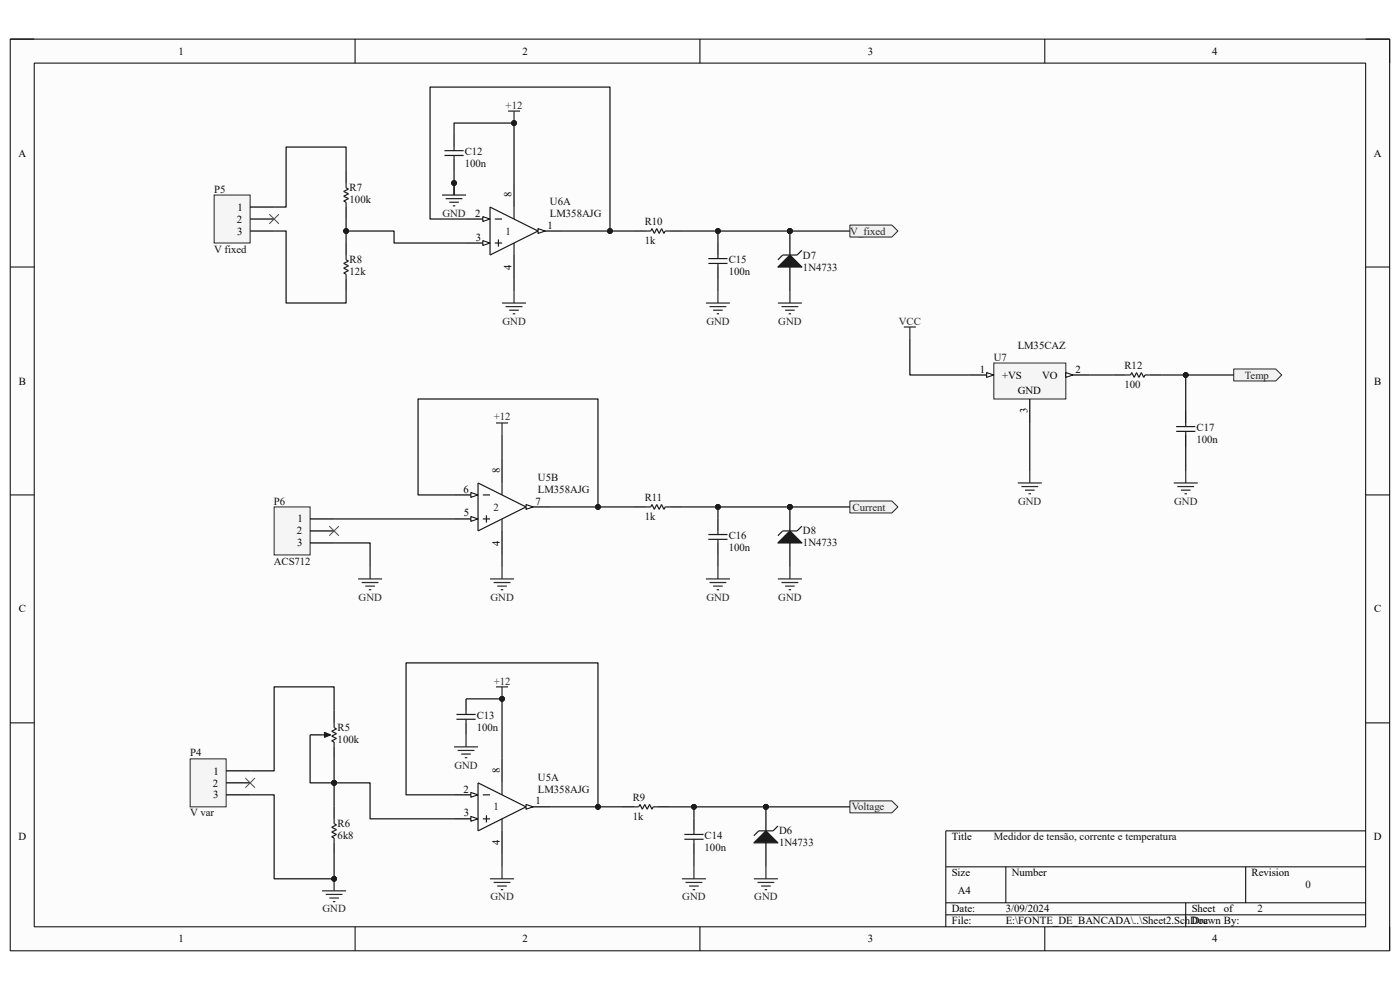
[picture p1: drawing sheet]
<svg xmlns="http://www.w3.org/2000/svg" width="297mm" height="210mm" viewBox="0 0 297 210" stroke-linecap="round" stroke-linejoin="round" font-family="sans-serif">
<path d="M2.2 8.3h292.6v193.4h-292.6z" fill-rule="evenodd" fill="#fcfcfc"/>
<path d="M2.2 8.3h292.6v193.4h-292.6z" fill="none" stroke="#000" stroke-width=".21"/>
<path d="M7.3 13.4h282.4v183.2h-282.4z" fill-rule="evenodd" fill="#fcfcfc"/>
<g fill="none" stroke="#000" stroke-width=".21">
<path d="M2.2 8.3h5.1M7.3 13.4h282.4v183.2h-282.4zM75.3 8.3v5.1M148.5 8.3v5.1M221.6 8.3v5.1M289.7 8.3h5.1v5.1M2.2 56.6h5.1M289.7 56.6h5.1M2.2 105h5.1M289.7 105h5.1M2.2 153.3h5.1M289.7 153.3h5.1"/>
<path d="M289.7 176.2h-89.1v20.4M75.3 196.6v5.1M148.5 196.6v5.1M200.6 183.9h89.1M200.6 191.5h89.1M200.6 194.1h89.1M213.4 183.9v7.6M221.6 196.6v5.1M251.5 191.5v5.1M264.3 183.9v7.6M294.8 196.6v5.1"/>
</g>
<path d="M106.5 97.4v5M106.5 112.6v5.1M111.6 107.5h5.1" fill="none" stroke="#000" stroke-width=".25"/>
<path d="M111.6 107l1.5 .5-1.5 .5z" fill="#fbfbfb"/>
<path d="M111.6 107l1.5 .5-1.5 .5z" fill="none" stroke="#000" stroke-width=".21"/>
<path d="M96.3 110.1h5.1" fill="none" stroke="#000" stroke-width=".25"/>
<path d="M99.9 109.6l1.5 .5-1.5 .5z" fill="#fbfbfb"/>
<path d="M99.9 109.6l1.5 .5-1.5 .5z" fill="none" stroke="#000" stroke-width=".21"/>
<path d="M96.3 105h5.1" fill="none" stroke="#000" stroke-width=".25"/>
<path d="M99.9 104.5l1.5 .5-1.5 .5z" fill="#fbfbfb"/>
<path d="M99.9 104.5l1.5 .5-1.5 .5z" fill="none" stroke="#000" stroke-width=".21"/>
<path d="M238.8 79.5h1l.3-.5 .5 1.1 .5-1.1 .5 1.1 .5-1.1 .5 1.1 .3-.6h1M249.5 91.5h4.1M249.5 90.5h4.1M251.5 89.7v.8M251.5 91.5v.8M101.4 102.4l10.2 5.1-10.2 5.1zM102.4 110.1h1.6M102.4 105h1.6M103.2 109.3v1.5M106.5 102.4v2.6M106.5 110.1v2.5" fill="none" stroke="#1c1c1c" stroke-width=".25"/>
<path d="M236.3 79.5h2.5M243.9 79.5h2.6M251.5 87.2v2.5M251.5 92.3v2.5" fill="none" stroke="#000" stroke-width=".25"/>
<path d="M210.8 77h15.3v7.6h-15.3z" fill-rule="evenodd" fill="#f5f5f5"/>
<path d="M210.8 77h15.3v7.6h-15.3z" fill="none" stroke="#262626" stroke-width=".21"/>
<path d="M226.1 79.5h5.1" fill="none" stroke="#000" stroke-width=".25"/>
<path d="M226.1 79l1.5 .5-1.5 .6z" fill="#fbfbfb"/>
<path d="M226.1 79l1.5 .5-1.5 .6z" fill="none" stroke="#000" stroke-width=".21"/>
<path d="M205.7 79.5h5.1" fill="none" stroke="#000" stroke-width=".25"/>
<path d="M209.3 79l1.5 .5-1.5 .6z" fill="#fbfbfb"/>
<path d="M209.3 79l1.5 .5-1.5 .6z" fill="none" stroke="#000" stroke-width=".21"/>
<path d="M218.5 84.6v5.1M134.5 107.5h2.5M142.1 107.5h2.6M152.3 110.1v2.5M152.3 115.2v2.5" fill="none" stroke="#000" stroke-width=".25"/>
<path d="M105.2 89.7h2.6M106.5 89.7v2.6M104 122.8h5M104.7 123.6h3.6M105.5 124.3h2M106.2 125.1h.6M106.5 120.3v2.5" fill="none" stroke="#262626" stroke-width=".25"/>
<path d="M137 107.5h1.1l.2-.5 .5 1 .5-1 .5 1 .5-1 .6 1 .2-.5h1M150.3 114.4h4M150.3 113.4h4M152.3 112.6v.8M152.3 114.4v.8" fill="none" stroke="#1c1c1c" stroke-width=".25"/>
<circle cx="167.6" cy="107.5" r=".51" fill="#0e0e0e"/>
<circle cx="167.6" cy="107.5" r=".51" fill="none" stroke="#0e0e0e" stroke-width=".21"/>
<path d="M167.6 107.5v5.1M167.6 115.2v5.1" fill="none" stroke="#000" stroke-width=".25"/>
<circle cx="167.6" cy="107.5" r=".51" fill="#0e0e0e"/>
<circle cx="167.6" cy="107.5" r=".51" fill="none" stroke="#0e0e0e" stroke-width=".21"/>
<path d="M165 115.2l2.6-2.6 2.5 2.6z" fill="#1c1c1c"/>
<path d="M165 115.2l2.6-2.6 2.5 2.6zM170.1 111.6l-1 1h-3.1l-1 1" fill="none" stroke="#1c1c1c" stroke-width=".25"/>
<path d="M149.8 122.8h5.1M150.5 123.6h3.6M151.3 124.3h2M152.1 125.1h.5M152.3 120.3v2.5M165 122.8h5.1M165.8 123.6h3.6M166.6 124.3h2M167.3 125.1h.5M167.6 120.3v2.5" fill="none" stroke="#262626" stroke-width=".25"/>
<path d="M106.5 161v5.1M111.6 171.1h5.1" fill="none" stroke="#000" stroke-width=".25"/>
<path d="M111.6 170.6l1.5 .5-1.5 .6z" fill="#fbfbfb"/>
<path d="M111.6 170.6l1.5 .5-1.5 .6z" fill="none" stroke="#000" stroke-width=".21"/>
<path d="M96.3 173.7h5.1M106.5 176.2v5.1" fill="none" stroke="#000" stroke-width=".25"/>
<path d="M99.9 173.2l1.5 .5-1.5 .5z" fill="#fbfbfb"/>
<path d="M99.9 173.2l1.5 .5-1.5 .5z" fill="none" stroke="#000" stroke-width=".21"/>
<path d="M96.3 168.6h5.1" fill="none" stroke="#000" stroke-width=".25"/>
<path d="M99.9 168.1l1.5 .5-1.5 .5z" fill="#fbfbfb"/>
<path d="M99.9 168.1l1.5 .5-1.5 .5z" fill="none" stroke="#000" stroke-width=".21"/>
<path d="M101.4 166.1l10.2 5-10.2 5.1zM102.4 168.6h1.6M102.4 173.7h1.6M103.2 172.9v1.6M106.5 166.1v2.5M106.5 173.7v2.5" fill="none" stroke="#1c1c1c" stroke-width=".25"/>
<path d="M105.2 145.7h2.6M106.5 145.7v2.5M104 186.4h5.1M104.7 187.2h3.6M105.5 187.9h2M106.2 188.7h.6M106.5 183.9v2.5" fill="none" stroke="#262626" stroke-width=".25"/>
<circle cx="106.5" cy="148.2" r=".51" fill="#0e0e0e"/>
<circle cx="106.5" cy="148.2" r=".51" fill="none" stroke="#0e0e0e" stroke-width=".21"/>
<path d="M98.9 148.2v2.6M98.9 153.3v2.6M131.9 171.1h2.6M139.6 171.1h2.5M147.2 173.7v2.5M147.2 178.8v2.5" fill="none" stroke="#000" stroke-width=".25"/>
<path d="M96.8 152.6h4.1M96.8 151.6h4.1M98.9 150.8v.8M98.9 152.6v.7M134.5 171.1h1l.3-.5 .5 1.1 .5-1.1 .5 1.1 .5-1.1 .5 1.1 .3-.6h1M145.2 178h4.1M145.2 177h4.1M147.2 176.2v.8M147.2 178v.8" fill="none" stroke="#1c1c1c" stroke-width=".25"/>
<path d="M96.3 158.4h5.1M97.1 159.2h3.5M97.8 160h2.1M98.9 155.9v2.5M98.6 160.7h.5" fill="none" stroke="#262626" stroke-width=".25"/>
<circle cx="162.5" cy="171.1" r=".51" fill="#0e0e0e"/>
<circle cx="162.5" cy="171.1" r=".51" fill="none" stroke="#0e0e0e" stroke-width=".21"/>
<path d="M162.5 171.2v5M162.5 178.8v5.1" fill="none" stroke="#000" stroke-width=".25"/>
<circle cx="162.5" cy="171.1" r=".51" fill="#0e0e0e"/>
<circle cx="162.5" cy="171.1" r=".51" fill="none" stroke="#0e0e0e" stroke-width=".21"/>
<path d="M159.9 178.8l2.6-2.6 2.5 2.6z" fill="#1c1c1c"/>
<path d="M159.9 178.8l2.6-2.6 2.5 2.6zM165 175.2l-1 1h-3l-1.1 1.1" fill="none" stroke="#1c1c1c" stroke-width=".25"/>
<path d="M144.7 186.4h5.1M145.4 187.2h3.6M146.2 187.9h2M147 188.7h.5M147.2 183.9v2.5M159.9 186.4h5.1M160.7 187.2h3.6M161.5 187.9h2M162.2 188.7h.5M162.5 183.9v2.5" fill="none" stroke="#262626" stroke-width=".25"/>
<path d="M109 38.8v5.1M114.1 49h5.1" fill="none" stroke="#000" stroke-width=".25"/>
<path d="M114.1 48.5l1.6 .5-1.6 .5z" fill="#fbfbfb"/>
<path d="M114.1 48.5l1.6 .5-1.6 .5z" fill="none" stroke="#000" stroke-width=".21"/>
<path d="M98.9 51.6h5.1M109 54.1v5.1" fill="none" stroke="#000" stroke-width=".25"/>
<path d="M102.4 51l1.6 .6-1.6 .5z" fill="#fbfbfb"/>
<path d="M102.4 51l1.6 .6-1.6 .5z" fill="none" stroke="#000" stroke-width=".21"/>
<path d="M98.9 46.5h5.1" fill="none" stroke="#000" stroke-width=".25"/>
<path d="M102.4 46l1.6 .5-1.6 .5z" fill="#fbfbfb"/>
<path d="M102.4 46l1.6 .5-1.6 .5z" fill="none" stroke="#000" stroke-width=".21"/>
<path d="M104 43.9l10.1 5.1-10.1 5.1zM105 51.6h1.5M105 46.5h1.5M105.7 50.8v1.5M109 43.9v2.6M109 51.6v2.5" fill="none" stroke="#1c1c1c" stroke-width=".25"/>
<path d="M107.8 23.6h2.5M109 23.6v2.5M106.5 64.3h5.1M107.3 65h3.5M108 65.8h2.1M108.8 66.6h.5M109 61.7v2.6" fill="none" stroke="#262626" stroke-width=".25"/>
<circle cx="109" cy="26.1" r=".51" fill="#0e0e0e"/>
<circle cx="109" cy="26.1" r=".51" fill="none" stroke="#0e0e0e" stroke-width=".21"/>
<path d="M134.5 49h2.5M142.1 49h2.6M152.3 51.6v2.5M152.3 56.6v2.6" fill="none" stroke="#000" stroke-width=".25"/>
<path d="M137 49h1.1l.2-.5 .5 1 .5-1 .5 1 .5-1 .6 1 .2-.5h1M150.3 55.9h4M150.3 54.9h4M152.3 54.1v.8M152.3 55.9v.7" fill="none" stroke="#1c1c1c" stroke-width=".25"/>
<circle cx="167.6" cy="49" r=".51" fill="#0e0e0e"/>
<circle cx="167.6" cy="49" r=".51" fill="none" stroke="#0e0e0e" stroke-width=".21"/>
<path d="M167.6 49v5.1M167.6 56.6v5.1" fill="none" stroke="#000" stroke-width=".25"/>
<circle cx="167.6" cy="49" r=".51" fill="#0e0e0e"/>
<circle cx="167.6" cy="49" r=".51" fill="none" stroke="#0e0e0e" stroke-width=".21"/>
<path d="M165 56.6l2.6-2.5 2.5 2.5z" fill="#1c1c1c"/>
<path d="M165 56.6l2.6-2.5 2.5 2.5zM170.1 53.1l-1 1h-3.1l-1 1M68.3 155.9h1.3" fill="none" stroke="#1c1c1c" stroke-width=".25"/>
<path d="M149.8 64.3h5.1M150.5 65h3.6M151.3 65.8h2M152.1 66.6h.5M152.3 61.7v2.6M165 64.3h5.1M165.8 65h3.6M166.6 65.8h2M167.3 66.6h.5M167.6 61.7v2.6" fill="none" stroke="#262626" stroke-width=".25"/>
<path d="M70.9 150.8v2.5M70.9 158.4v2.6" fill="none" stroke="#000" stroke-width=".25"/>
<path d="M68.8 155.4l1.3 .5-1.3 .5z" fill="#1c1c1c"/>
<path d="M68.8 155.4l1.3 .5-1.3 .5zM70.9 153.3v1.1l.5 .2-1 .5 1 .5-1 .5 1 .5-1 .6 .5 .2v1M70.9 173.7v1l.5 .3-1 .5 1 .5-1 .5 1 .5-1 .5 .5 .3v1" fill="none" stroke="#1c1c1c" stroke-width=".25"/>
<path d="M65.8 155.9h2.5M70.9 171.2v2.5M70.9 178.8v2.5" fill="none" stroke="#000" stroke-width=".25"/>
<path d="M68.3 189h5.1M69.1 189.7h3.6M69.9 190.5h2M70.6 191.3h.5M70.9 186.4v2.6" fill="none" stroke="#262626" stroke-width=".25"/>
<circle cx="70.9" cy="186.4" r=".51" fill="#0e0e0e"/>
<circle cx="70.9" cy="186.4" r=".51" fill="none" stroke="#0e0e0e" stroke-width=".21"/>
<path d="M40.3 161h7.7v10.1h-7.7z" fill-rule="evenodd" fill="#f5f5f5"/>
<path d="M40.3 161h7.7v10.1h-7.7z" fill="none" stroke="#262626" stroke-width=".21"/>
<path d="M73.4 51.6v2.5M73.4 59.2v2.5M48 163.5h5.1M48 166.1h5.1M48 168.6h5.1" fill="none" stroke="#000" stroke-width=".25"/>
<path d="M73.4 54.1v1l.5 .3-1 .5 1 .5-1 .5 1 .5-1 .5 .5 .3v1" fill="none" stroke="#1c1c1c" stroke-width=".25"/>
<path d="M45.4 41.4h7.7v10.2h-7.7z" fill-rule="evenodd" fill="#f5f5f5"/>
<path d="M45.4 41.4h7.7v10.2h-7.7z" fill="none" stroke="#262626" stroke-width=".21"/>
<path d="M73.4 36.3v2.5M53.1 43.9h5.1M53.1 46.5h5.1M53.1 49h5.1M73.4 43.9v2.6" fill="none" stroke="#000" stroke-width=".25"/>
<path d="M73.4 38.8v1l.5 .3-1 .5 1 .5-1 .5 1 .5-1 .5 .5 .3v1" fill="none" stroke="#1c1c1c" stroke-width=".25"/>
<path d="M58.2 107.5h7.6v10.2h-7.6z" fill-rule="evenodd" fill="#f5f5f5"/>
<path d="M58.2 107.5h7.6v10.2h-7.6z" fill="none" stroke="#262626" stroke-width=".21"/>
<path d="M65.8 110.1h5.1M65.8 112.6h5.1M65.8 115.2h5.1" fill="none" stroke="#000" stroke-width=".25"/>
<g fill="none" stroke="#262626" stroke-width=".25">
<path d="M191.7 69.4h2.6M193 69.4v2.5M218.5 99.9v2.5M251.5 99.9v2.5M215.9 102.4h5.1M216.7 103.2h3.5M217.4 104h2.1M218.2 104.7h.5M249 102.4h5.1M249.8 103.2h3.5M250.5 104h2.1M251.3 104.7h.5"/>
<path d="M76 122.8h5.1M76.7 123.6h3.6M77.5 124.3h2M78.3 125.1h.5M78.5 120.3v2.5"/>
</g>
<path d="M180.3 47.7h8.9l1.3 1.3-1.3 1.3h-8.9z" fill-rule="evenodd" fill="#f0f0f0"/>
<path d="M180.3 47.7h8.9l1.3 1.3-1.3 1.3h-8.9z" fill="none" stroke="#262626" stroke-width=".21"/>
<path d="M261.7 78.3h8.9l1.3 1.2-1.3 1.3h-8.9z" fill-rule="evenodd" fill="#f0f0f0"/>
<path d="M261.7 78.3h8.9l1.3 1.2-1.3 1.3h-8.9z" fill="none" stroke="#262626" stroke-width=".21"/>
<path d="M180.3 106.3h8.9l1.3 1.2-1.3 1.3h-8.9z" fill-rule="evenodd" fill="#f0f0f0"/>
<path d="M180.3 106.3h8.9l1.3 1.2-1.3 1.3h-8.9z" fill="none" stroke="#262626" stroke-width=".21"/>
<path d="M180.3 169.9h8.9l1.3 1.3-1.3 1.2h-8.9z" fill-rule="evenodd" fill="#f0f0f0"/>
<path d="M180.3 169.9h8.9l1.3 1.3-1.3 1.2h-8.9z" fill="none" stroke="#262626" stroke-width=".21"/>
<path d="M57.1 45.4l2.1 2.1M59.2 45.4l-2.1 2.1M69.9 111.6l2 2M71.9 111.6l-2 2M52 165l2.1 2.1M54.1 165l-2.1 2.1" fill="none" stroke="#4c4c4c" stroke-width=".21"/>
<path d="M96.3 38.8v2.6M93.8 41.4h5.1M94.5 42.1h3.6M95.3 42.9h2M96.1 43.7h.5" fill="none" stroke="#262626" stroke-width=".25"/>
<circle cx="96.3" cy="38.8" r=".51" fill="#0e0e0e"/>
<circle cx="96.3" cy="38.8" r=".51" fill="none" stroke="#0e0e0e" stroke-width=".21"/>
<path d="M96.3 28.6v2.6M96.3 33.7v2.6" fill="none" stroke="#000" stroke-width=".25"/>
<path d="M94.3 33h4.1M94.3 32h4.1M96.3 31.2v.8M96.3 33v.7" fill="none" stroke="#1c1c1c" stroke-width=".25"/>
<path d="M218.5 89.7v10.2M53.1 168.6h5.1v17.8h12.7v-5.1" fill="none" stroke="#0e0e0e" stroke-width=".25"/>
<circle cx="70.9" cy="186.4" r=".51" fill="#0e0e0e"/>
<circle cx="70.9" cy="186.4" r=".51" fill="none" stroke="#0e0e0e" stroke-width=".21"/>
<path d="M73.4 36.3v-5.1h-12.7v12.7h-2.5M58.2 49h2.5v15.3h12.7v-2.6M65.8 155.9v10.2h5.1M70.9 150.8v-5.1h-12.7v17.8h-5.1" fill="none" stroke="#0e0e0e" stroke-width=".25"/>
<circle cx="70.9" cy="166.1" r=".51" fill="#0e0e0e"/>
<circle cx="70.9" cy="166.1" r=".51" fill="none" stroke="#0e0e0e" stroke-width=".21"/>
<path d="M70.9 166.1h7.6v7.6h17.8" fill="none" stroke="#0e0e0e" stroke-width=".25"/>
<circle cx="70.9" cy="166.1" r=".51" fill="#0e0e0e"/>
<circle cx="70.9" cy="166.1" r=".51" fill="none" stroke="#0e0e0e" stroke-width=".21"/>
<path d="M73.4 49h10.2v2.6h15.3M70.9 115.2h7.6v5.1M70.9 110.1h25.4" fill="none" stroke="#0e0e0e" stroke-width=".25"/>
<circle cx="73.4" cy="49" r=".51" fill="#0e0e0e"/>
<circle cx="73.4" cy="49" r=".51" fill="none" stroke="#0e0e0e" stroke-width=".21"/>
<path d="M96.3 168.6h-10.2v-28h40.8v30.5" fill="none" stroke="#0e0e0e" stroke-width=".25"/>
<circle cx="126.9" cy="171.1" r=".51" fill="#0e0e0e"/>
<circle cx="126.9" cy="171.1" r=".51" fill="none" stroke="#0e0e0e" stroke-width=".21"/>
<path d="M96.3 105h-7.6v-20.4h38.2v22.9" fill="none" stroke="#0e0e0e" stroke-width=".25"/>
<circle cx="126.9" cy="107.5" r=".51" fill="#0e0e0e"/>
<circle cx="126.9" cy="107.5" r=".51" fill="none" stroke="#0e0e0e" stroke-width=".21"/>
<path d="M98.9 46.5h-7.7v-28h38.2v30.5" fill="none" stroke="#0e0e0e" stroke-width=".25"/>
<circle cx="129.4" cy="49" r=".51" fill="#0e0e0e"/>
<circle cx="129.4" cy="49" r=".51" fill="none" stroke="#0e0e0e" stroke-width=".21"/>
<path d="M98.9 148.2h7.6v12.8" fill="none" stroke="#0e0e0e" stroke-width=".25"/>
<circle cx="106.5" cy="148.2" r=".51" fill="#0e0e0e"/>
<circle cx="106.5" cy="148.2" r=".51" fill="none" stroke="#0e0e0e" stroke-width=".21"/>
<path d="M116.7 171.1h15.2" fill="none" stroke="#0e0e0e" stroke-width=".25"/>
<circle cx="126.9" cy="171.1" r=".51" fill="#0e0e0e"/>
<circle cx="126.9" cy="171.1" r=".51" fill="none" stroke="#0e0e0e" stroke-width=".21"/>
<path d="M116.7 107.5h17.8" fill="none" stroke="#0e0e0e" stroke-width=".25"/>
<circle cx="126.9" cy="107.5" r=".51" fill="#0e0e0e"/>
<circle cx="126.9" cy="107.5" r=".51" fill="none" stroke="#0e0e0e" stroke-width=".21"/>
<path d="M119.2 49h15.3" fill="none" stroke="#0e0e0e" stroke-width=".25"/>
<circle cx="129.4" cy="49" r=".51" fill="#0e0e0e"/>
<circle cx="129.4" cy="49" r=".51" fill="none" stroke="#0e0e0e" stroke-width=".21"/>
<path d="M142.1 171.2h5.1v2.5" fill="none" stroke="#0e0e0e" stroke-width=".25"/>
<circle cx="147.2" cy="171.1" r=".51" fill="#0e0e0e"/>
<circle cx="147.2" cy="171.1" r=".51" fill="none" stroke="#0e0e0e" stroke-width=".21"/>
<path d="M144.7 107.5h7.6v2.6" fill="none" stroke="#0e0e0e" stroke-width=".25"/>
<circle cx="152.3" cy="107.5" r=".51" fill="#0e0e0e"/>
<circle cx="152.3" cy="107.5" r=".51" fill="none" stroke="#0e0e0e" stroke-width=".21"/>
<path d="M144.7 49h7.6v2.6" fill="none" stroke="#0e0e0e" stroke-width=".25"/>
<circle cx="152.3" cy="49" r=".51" fill="#0e0e0e"/>
<circle cx="152.3" cy="49" r=".51" fill="none" stroke="#0e0e0e" stroke-width=".21"/>
<path d="M147.2 171.2h33.1" fill="none" stroke="#0e0e0e" stroke-width=".25"/>
<circle cx="147.2" cy="171.1" r=".51" fill="#0e0e0e"/>
<circle cx="147.2" cy="171.1" r=".51" fill="none" stroke="#0e0e0e" stroke-width=".21"/>
<circle cx="162.5" cy="171.1" r=".51" fill="#0e0e0e"/>
<circle cx="162.5" cy="171.1" r=".51" fill="none" stroke="#0e0e0e" stroke-width=".21"/>
<path d="M152.3 107.5h28" fill="none" stroke="#0e0e0e" stroke-width=".25"/>
<circle cx="152.3" cy="107.5" r=".51" fill="#0e0e0e"/>
<circle cx="152.3" cy="107.5" r=".51" fill="none" stroke="#0e0e0e" stroke-width=".21"/>
<circle cx="167.6" cy="107.5" r=".51" fill="#0e0e0e"/>
<circle cx="167.6" cy="107.5" r=".51" fill="none" stroke="#0e0e0e" stroke-width=".21"/>
<path d="M152.3 49h28" fill="none" stroke="#0e0e0e" stroke-width=".25"/>
<circle cx="152.3" cy="49" r=".51" fill="#0e0e0e"/>
<circle cx="152.3" cy="49" r=".51" fill="none" stroke="#0e0e0e" stroke-width=".21"/>
<circle cx="167.6" cy="49" r=".51" fill="#0e0e0e"/>
<circle cx="167.6" cy="49" r=".51" fill="none" stroke="#0e0e0e" stroke-width=".21"/>
<path d="M193 71.9v7.6h12.7M231.2 79.5h5.1M246.5 79.5h5v7.7" fill="none" stroke="#0e0e0e" stroke-width=".25"/>
<circle cx="251.5" cy="79.5" r=".51" fill="#0e0e0e"/>
<circle cx="251.5" cy="79.5" r=".51" fill="none" stroke="#0e0e0e" stroke-width=".21"/>
<path d="M251.5 79.5h10.2" fill="none" stroke="#0e0e0e" stroke-width=".25"/>
<circle cx="251.5" cy="79.5" r=".51" fill="#0e0e0e"/>
<circle cx="251.5" cy="79.5" r=".51" fill="none" stroke="#0e0e0e" stroke-width=".21"/>
<path d="M70.9 161v10.1" fill="none" stroke="#0e0e0e" stroke-width=".25"/>
<circle cx="70.9" cy="166.1" r=".51" fill="#0e0e0e"/>
<circle cx="70.9" cy="166.1" r=".51" fill="none" stroke="#0e0e0e" stroke-width=".21"/>
<path d="M73.4 46.5v5.1" fill="none" stroke="#0e0e0e" stroke-width=".25"/>
<circle cx="73.4" cy="49" r=".51" fill="#0e0e0e"/>
<circle cx="73.4" cy="49" r=".51" fill="none" stroke="#0e0e0e" stroke-width=".21"/>
<path d="M96.3 28.6v-2.5h12.7v12.7M109 59.2v2.5M152.3 59.2v2.5M106.5 92.3v5.1M251.5 94.8v5.1M106.5 117.7v2.6M152.3 117.7v2.6M106.5 181.3v2.6M147.2 181.3v2.6" fill="none" stroke="#0e0e0e" stroke-width=".25"/>
<circle cx="109" cy="26.1" r=".51" fill="#0e0e0e"/>
<circle cx="109" cy="26.1" r=".51" fill="none" stroke="#0e0e0e" stroke-width=".21"/>
<path d="M96.3 36.3v5.1" fill="none" stroke="#0e0e0e" stroke-width=".25"/>
<circle cx="96.3" cy="38.8" r=".51" fill="#0e0e0e"/>
<circle cx="96.3" cy="38.8" r=".51" fill="none" stroke="#0e0e0e" stroke-width=".21"/>
<g font-size="2.3">
<text x="37.9" y="11.6">1</text>
<text x="110.8" y="11.6">2</text>
<text x="184.1" y="11.6">3</text>
<text x="257.1" y="11.6">4</text>
<text x="3.9" y="33.2">A</text>
<text x="291.4" y="33.2">A</text>
<text x="108.5" y="41.9" transform="rotate(-90 108.5 41.9)">8</text>
<text x="50.2" y="47.2">2</text>
<text x="50.4" y="44.7">1</text>
<text x="100.8" y="46">2</text>
<text x="50.3" y="49.8">3</text>
<text x="101" y="51.1">3</text>
<text x="116.2" y="48.5">1</text>
<text x="108.5" y="57.2" transform="rotate(-90 108.5 57.2)">4</text>
<text x="4" y="81.6">B</text>
<text x="207.9" y="79">1</text>
<text x="212.6" y="80.3">+VS</text>
<text x="215.9" y="83.6">GND</text>
<text x="221.1" y="80.3">VO</text>
<text x="228.1" y="79">2</text>
<text x="291.5" y="81.6">B</text>
<text x="218" y="87.6" transform="rotate(-90 218 87.6)">3</text>
<text x="106" y="100.4" transform="rotate(-90 106 100.4)">8</text>
<text x="98.3" y="104.5">6</text>
<text x="113.6" y="107">7</text>
<text x="62.9" y="113.4">2</text>
<text x="63.1" y="110.8">1</text>
<text x="98.4" y="109.6">5</text>
<text x="63" y="115.9">3</text>
<text x="106" y="115.7" transform="rotate(-90 106 115.7)">4</text>
<text x="4" y="129.9">C</text>
<text x="291.5" y="129.9">C</text>
<text x="45.1" y="166.8">2</text>
<text x="45.3" y="164.3">1</text>
<text x="106" y="164" transform="rotate(-90 106 164)">8</text>
<text x="45.2" y="169.4">3</text>
<text x="98.3" y="168.1">2</text>
<text x="98.4" y="173.2">3</text>
<text x="113.6" y="170.6">1</text>
<text x="3.9" y="178.3">D</text>
<text x="106" y="179.3" transform="rotate(-90 106 179.3)">4</text>
<text x="201.9" y="178.3">Title</text>
<text x="291.5" y="178.3">D</text>
<text x="201.9" y="185.9">Size</text>
<text x="214.6" y="185.9">Number</text>
<text x="265.5" y="185.9">Revision</text>
<text x="203.2" y="189.7">A4</text>
<text x="201.9" y="193.5">Date:</text>
<text x="201.9" y="196.1">File:</text>
<text x="213.4" y="193.5">3/09/2024</text>
<text x="213.4" y="196.1">E:\FONTE_DE_BANCADA\..\Sheet2.SchDoc</text>
<text x="252.8" y="193.5">Sheet</text>
<text x="252.8" y="196.1">Drawn By:</text>
<text x="259.6" y="193.5">of</text>
<text x="37.9" y="199.9">1</text>
<text x="110.8" y="199.9">2</text>
<text x="184.1" y="199.9">3</text>
<text x="257.1" y="199.9">4</text>
</g>
<g font-size="2.3" fill="#262626">
<text x="107.3" y="23.1">+12</text>
<text x="93.9" y="46">GND</text>
<text x="180.4" y="49.8">V_fixed</text>
<text x="106.6" y="68.8">GND</text>
<text x="149.9" y="68.8">GND</text>
<text x="165.1" y="68.8">GND</text>
<text x="190.7" y="68.8">VCC</text>
<text x="264.1" y="80.3">Temp</text>
<text x="104.7" y="89.2">+12</text>
<text x="216" y="107">GND</text>
<text x="249.1" y="107">GND</text>
<text x="180.9" y="108.3">Current</text>
<text x="76.1" y="127.4">GND</text>
<text x="104.1" y="127.4">GND</text>
<text x="149.9" y="127.4">GND</text>
<text x="165.1" y="127.4">GND</text>
<text x="104.7" y="145.2">+12</text>
<text x="96.4" y="163">GND</text>
<text x="180.7" y="171.9">Voltage</text>
<text x="104.1" y="191">GND</text>
<text x="144.7" y="191">GND</text>
<text x="160" y="191">GND</text>
<text x="68.4" y="193.5">GND</text>
</g>
<g font-size="2.3" fill="#0e0e0e">
<text x="98.6" y="33">C12</text>
<text x="98.6" y="35.5">100n</text>
<text x="45.4" y="40.9">P5</text>
<text x="74.2" y="40.6">R7</text>
<text x="74.2" y="43.1">100k</text>
<text x="116.7" y="43.4">U6A</text>
<text x="116.7" y="46">LM358AJG</text>
<text x="136.8" y="47.8">R10</text>
<text x="45.4" y="53.6">V fixed</text>
<text x="136.8" y="51.8">1k</text>
<text x="74.2" y="55.9">R8</text>
<text x="74.2" y="58.4">12k</text>
<text x="154.6" y="55.9">C15</text>
<text x="154.6" y="58.4">100n</text>
<text x="170.3" y="54.9">D7</text>
<text x="170.3" y="57.4">1N4733</text>
<text x="210.8" y="76.5">U7</text>
<text x="215.9" y="74">LM35CAZ</text>
<text x="238.5" y="78.3">R12</text>
<text x="238.5" y="82.3">100</text>
<text x="253.8" y="91.5">C17</text>
<text x="253.8" y="94.1">100n</text>
<text x="114.1" y="101.9">U5B</text>
<text x="58.1" y="107">P6</text>
<text x="114.1" y="104.5">LM358AJG</text>
<text x="136.8" y="106.3">R11</text>
<text x="136.8" y="110.3">1k</text>
<text x="170.3" y="113.4">D8</text>
<text x="58.1" y="119.8">ACS712</text>
<text x="154.6" y="114.4">C16</text>
<text x="154.6" y="117">100n</text>
<text x="170.3" y="115.9">1N4733</text>
<text x="71.6" y="155.1">R5</text>
<text x="101.1" y="152.6">C13</text>
<text x="101.1" y="155.1">100n</text>
<text x="40.3" y="160.4">P4</text>
<text x="71.6" y="157.6">100k</text>
<text x="114.1" y="165.6">U5A</text>
<text x="40.3" y="173.2">V var</text>
<text x="114.1" y="168.1">LM358AJG</text>
<text x="134.2" y="169.9">R9</text>
<text x="134.2" y="173.9">1k</text>
<text x="71.6" y="175.5">R6</text>
<text x="71.6" y="178">6k8</text>
<text x="149.5" y="178">C14</text>
<text x="165.3" y="177">D6</text>
<text x="165.3" y="179.5">1N4733</text>
<text x="210.8" y="178.3">Medidor de tensão, corrente e temperatura</text>
<text x="149.5" y="180.6">100n</text>
<text x="277" y="188.5">0</text>
<text x="266.8" y="193.5">2</text>
</g>
<g font-size="2.3" fill="#1c1c1c">
<text x="107.2" y="49.8">1</text>
<text x="104.7" y="108.3">2</text>
<text x="104.7" y="171.9">1</text>
</g>
</svg>
